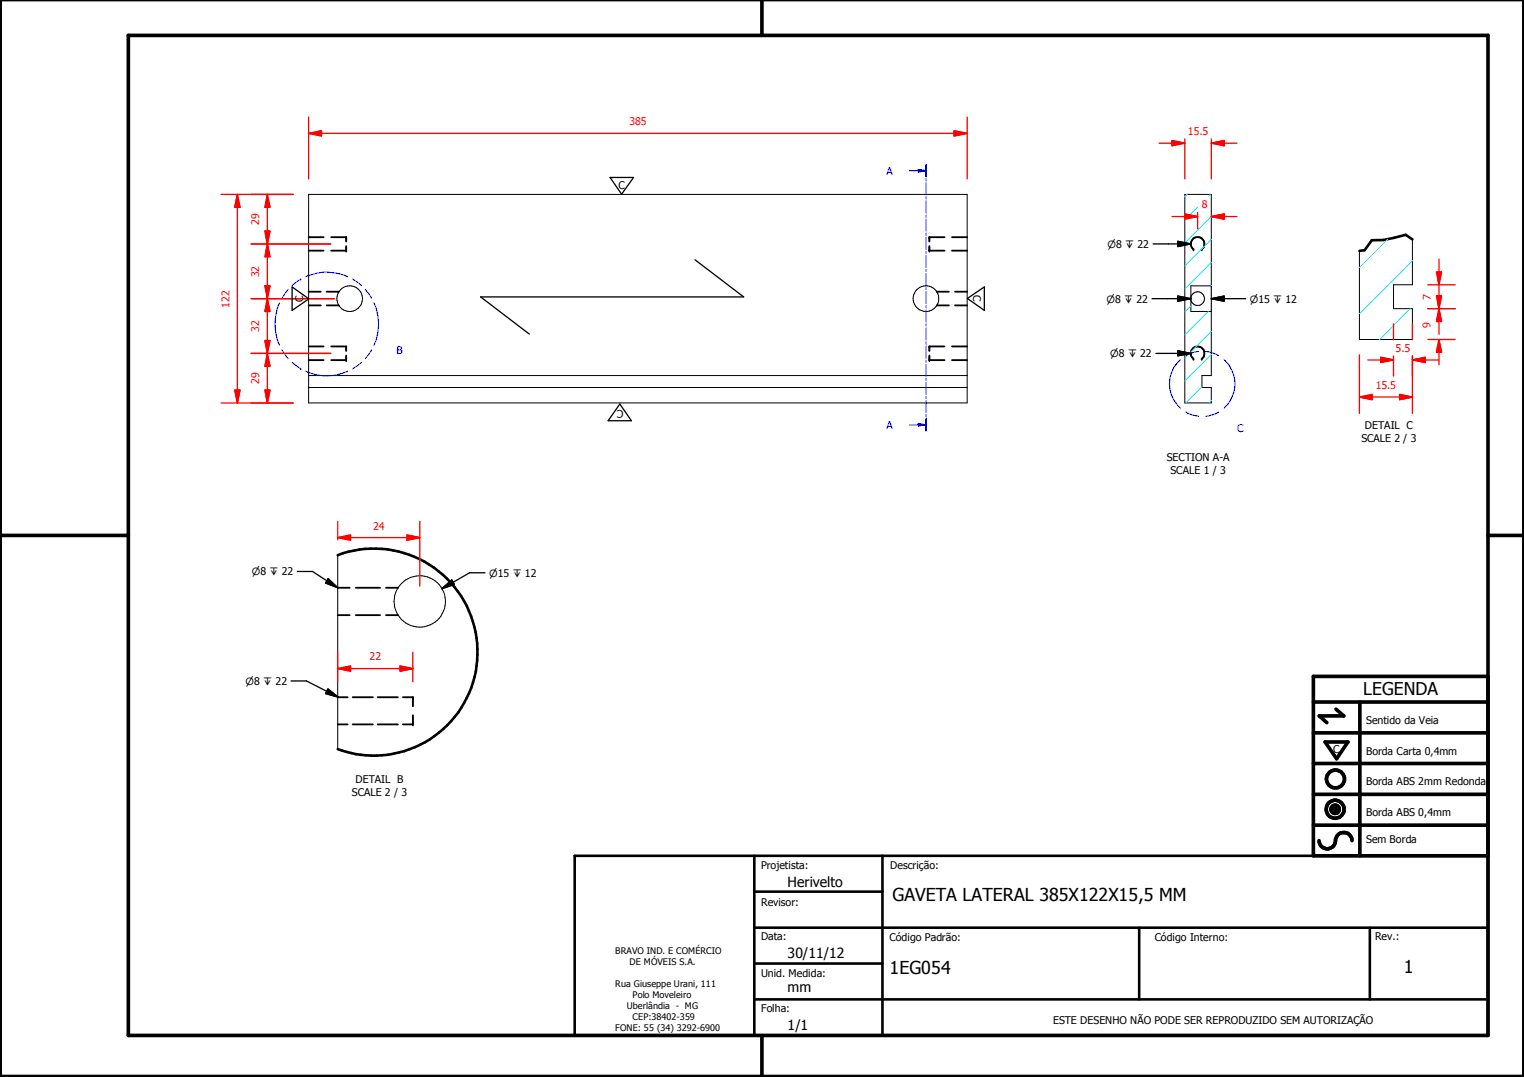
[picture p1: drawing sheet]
<svg xmlns="http://www.w3.org/2000/svg" width="297mm" height="210mm" viewBox="0 0 297 210" stroke-linecap="round" stroke-linejoin="round" font-family="sans-serif">
<g fill="none" stroke="#000" stroke-width=".19">
<path d="M60.2 37.9h128.3v40.6h-128.3zM230.9 37.9h5.2v35.3h-1.8v2.3h1.8v3h-5.2zM232.1 58a1.34 1.34 0 0 1 2.1-.9 1.34 1.34 0 0 1 0 2.2 1.34 1.34 0 0 1-2.1-.8M236.1 55.7h.1M236.1 55.7h-4v5h4M275.3 46.7v8.8h-3.7v4.7h3.7v6h-10.3v-17.3M60.2 73.2h128.3M60.2 75.5h128.3M65.8 108.2v37.8M71.2 147.2h3.3M259.4 157.6l1.6 .1zM259.4 157.7l1.6 .1z"/>
<path d="M259.4 157.8l1.6 .1zM259.4 157.9h1.6v.1zM259.4 157.9l1.6 .1h-1.5zM259.4 157.6h1.6zM259.5 158h1.5zM259.5 158l1.4 .1zM259.5 157.5l1.5 .1zM259.5 158.1h1.4zM259.5 157.4l1.5 .1zM259.5 158.1l1.4 .1zM259.5 157.3l1.4 .1zM259.6 158.2h1.3z"/>
<path d="M259.6 158.2h1.2zM259.6 157.2l1.3 .1zM259.6 158.2l1.2 .1zM259.6 157.2h1.3zM259.7 158.3h1.1zM259.7 158.3l1 .1zM259.7 157.1l1.1 .1zM259.7 157.1h1.1zM259.8 158.4h.9zM259.8 158.4h.8zM259.8 157.1h1zM259.8 157.1h.9z"/>
<path d="M259.8 158.4l.8 .1zM259.8 157l.9 .1zM259.8 157h.8zM259.9 158.5h.7zM259.9 158.5h.6zM259.9 157h.7zM260 158.5h.5zM260 158.5h.4zM260 157h.6zM260.1 158.5h.3zM260.1 158.5h.2zM260.1 156.9l.4 .1z"/>
<path d="M260.1 156.9h.3zM260.1 156.9h.2z"/>
<circle cx="68.2" cy="58.2" r="2.5"/>
<circle cx="180.5" cy="58.2" r="2.51"/>
<circle cx="81.8" cy="117.2" r="5"/>
</g>
<g fill="none" stroke="#000" stroke-width=".35">
<path d="M60.2 56.9h2.3M60.2 59.5h2.3M60.2 46.2h2.9M60.2 48.9h2.9M63.7 56.9h2.3M63.7 59.5h2.3M64.6 46.2h2.9v.9M67.5 48v.9h-2.9M181.1 48v.9h3M182.6 56.9h2.4M182.6 59.5h2.4M184.1 46.2h-3v.9"/>
<path d="M185.5 46.2h3M185.5 48.9h3M186.1 56.9h2.4M186.1 59.5h2.4M232.6 48.6a1.34 1.34 0 0 1-.2-2 1.34 1.34 0 0 1 2 0 1.34 1.34 0 0 1-.2 2M60.2 67.5h2.9M60.2 70.2h2.9M64.6 67.5h2.9v.9M67.5 69.3v.9h-2.9M181.1 69.3v.9h3M184.1 67.5h-3v.9M185.5 67.5h3"/>
<path d="M185.5 70.2h3M232.6 69.9a1.34 1.34 0 0 1-.2-1.9 1.34 1.34 0 0 1 2 0 1.34 1.34 0 0 1-.2 1.9M65.8 114.6h2.4M65.8 119.9h2.4M69.3 114.6h4.8M69.3 119.9h4.8M75.2 114.6h2.4M75.2 119.9h2.4M65.8 135.9h2M68.7 135.9h4M73.6 135.9h4M78.5 135.9h2v1.7"/>
<path d="M80.5 139.4v1.8h-2M65.8 141.2h2M68.7 141.2h4M73.6 141.2h4"/>
</g>
<g fill="#000">
<circle cx="67.5" cy="46.2" r=".18"/>
<circle cx="67.5" cy="48.9" r=".18"/>
<circle cx="181.1" cy="46.2" r=".18"/>
<circle cx="181.1" cy="48.9" r=".18"/>
<circle cx="232.6" cy="48.6" r=".18"/>
<circle cx="234.2" cy="48.6" r=".18"/>
<circle cx="67.5" cy="70.2" r=".18"/>
<circle cx="181.1" cy="70.2" r=".18"/>
<circle cx="232.6" cy="69.9" r=".18"/>
<circle cx="234.2" cy="69.9" r=".18"/>
<circle cx="80.5" cy="135.9" r=".18"/>
<circle cx="80.5" cy="141.2" r=".18"/>
</g>
<path d="M275.3 46.7l-1.3-.9-4.4 1h-2.2l-1.4 2-1 .1M65.8 108.2a20.2 20.2 0 0 1 27.3 18.9 20.2 20.2 0 0 1-27.3 18.9M112 166.8h178v35h-178zM147 173.8h25M147 166.8v35M172 166.8v35M147 194.8h143M147 180.8h143M147 187.8h25M222 180.8v14M267 180.8v14" fill="none" stroke="#000" stroke-width=".51"/>
<g fill="#000">
<path d="M259.4 157.6h1.6zM259.5 157.5l1.5 .1zM259.5 157.4l1.5 .1zM259.5 157.3l1.4 .1zM259.6 157.2l1.3 .1zM259.6 157.2h1.3zM259.7 157.1l1.1 .1zM259.7 157.1h1.1zM259.8 157.1h1zM259.8 157.1h.9zM259.8 157l.9 .1zM259.8 157h.8z"/>
<path d="M259.9 157h.7zM260 157h.6zM260.1 156.9l.4 .1zM260.1 156.9h.3zM260.1 156.9h.2zM260.1 158.5h.2zM260 158.5h.4zM260.1 158.5h.3zM259.9 158.5h.6zM260 158.5h.5zM259.8 158.4l.8 .1zM259.9 158.5h.7z"/>
<path d="M259.8 158.4h.8zM259.7 158.3l1 .1zM259.8 158.4h.9zM259.6 158.2l1.2 .1zM259.7 158.3h1.1zM259.6 158.2h1.2zM259.5 158.1l1.4 .1zM259.6 158.2h1.3zM259.5 158l1.4 .1zM259.5 158.1h1.4zM259.4 157.9l1.6 .1h-1.5zM259.5 158h1.5z"/>
<path d="M259.4 157.6l1.6 .1zM259.4 157.7l1.6 .1zM259.4 157.8l1.6 .1zM259.4 157.9h1.6v.1z"/>
</g>
<g fill="none" stroke="#000" stroke-width=".71">
<path d="M148.5 0v6.9M297 -.1v209.9h-297v-209.9M25 6.9h265v194.9h-265zM0 104.4h25M290 104.4h7M256 136.8h34M260.4 138.2l1.5 1.3h-4.8l1.5 1.3M265 136.8v30M290 131.8h-34v35h34M256 154.8h34M256 148.8h34M256 142.8h34"/>
<path d="M258.3 144.6h4.4l-2.2 3.3zM256 160.8h34M257.1 163.8a1.62 1.62 0 0 0 1.8 1.6 1.62 1.62 0 0 0 1.4-1.9 1.63 1.63 0 0 1 1.7-1.2 1.63 1.63 0 0 1 1.5 1.5M148.5 201.8v8"/>
<circle cx="260.2" cy="157.7" r="1.76"/>
<circle cx="260.2" cy="157.7" r=".82"/>
<circle cx="260.3" cy="151.8" r="1.76"/>
</g>
<g fill="none" stroke="#00f" stroke-width=".19">
<path d="M179 33.3h1.5M180.5 32.1v2.3M180.5 34.8v.5M180.5 35.6v2.4M180.5 38.4v.4M180.5 39.2v2.3M180.5 41.9v.4M180.5 42.7v2.3M180.5 45.4v.5M180.5 46.2v2.4M180.5 48.9v.5M180.5 49.8v2.3"/>
<path d="M180.5 52.5v.4M180.5 53.3v2.4M180.5 56v.5M180.5 56.9v2.3M180.5 59.6v.4M180.5 60.4v2.3M180.5 63.1v.4M180.5 63.9v2.4M180.5 66.6v.5M180.5 67.4v2.4M180.5 70.2v.4M180.5 71v2.4"/>
<path d="M180.5 73.7v.5M180.5 74.5v2.4M180.5 77.3v.4M180.5 78.1v2.3M180.5 80.8v.4M180.5 81.6v2.3"/>
</g>
<path d="M180.5 32.1v2.3M180.5 81.6v2.3" fill="none" stroke="#00f" stroke-width=".3"/>
<path d="M179 33l1.5 .3-1.5 .2z" fill="#00f"/>
<path d="M177.2 33.3h1.8M179 33l1.5 .3-1.5 .2zM179 82.8h1.5" fill="none" stroke="#00f" stroke-width=".19"/>
<path d="M179 82.5l1.5 .3-1.5 .2z" fill="#00f"/>
<g fill="none" stroke="#00f" stroke-width=".19">
<path d="M54.5 59.1a10.3 10.3 0 0 0 0 8.2M56.2 56.4l-1.3 1.7M58.6 54.4h.1M58.6 54.4l-1.7 1.3M59.6 53.9a9.8 9.8 0 0 1 8.2 0M68.7 54.4l1.7 1.3M71.2 56.4l1.2 1.7M72.9 59.1a9.9 9.9 0 0 1 0 8.2M54.9 68.2l1.3 1.7M56.9 70.6l1.7 1.3M58.6 71.9h.1M59.6 72.3a9.6 9.6 0 0 0 8.2 0"/>
<path d="M70.4 70.6l-1.7 1.3M72.4 68.2l-1.2 1.7M230.1 70.1a6.3 6.3 0 0 0 0 9.4M233.6 68.5l-1 .2-1.5 .6M235 68.5l1.9 .5 .6 .3M238.6 70.1a6.3 6.3 0 0 1 0 9.4M177.2 82.8h1.8M179 82.5l1.5 .3-1.5 .2zM231.1 80.3l1 .5 1.5 .4M237.5 80.3l-1.2 .6-1.3 .3"/>
</g>
<g fill="none" stroke="#0ff" stroke-width=".19">
<path d="M231.4 37.9l-.5 .5M235.9 37.9l-.4 .4M232.1 59.6l-1.2 1.2M233.4 40.4l-2.5 2.4M236.1 55.6l-.1 .1M236.1 51.1l-5.2 5.2M236.1 46.7l-5.2 5.1M236.1 42.2l-5.2 5.1M270.5 46.6l-5.5 5.6M275.3 50.8l-10.3 10.3M234.3 75.4l-3.2 3.1M235.5 60.7l-4.6 4.6"/>
<path d="M236.1 78.1l-.5 .4M236.1 69.1l-5.2 5.2M236.1 64.6l-5.2 5.2M274.9 60.2l-6 6"/>
</g>
<path d="M60.2 26h2.4" fill="none" stroke="#f00" stroke-width=".25"/>
<path d="M60.2 26l2.4-.5v1z" fill="#f00"/>
<path d="M60.2 26l2.4-.5v1zM186 26h2.5" fill="none" stroke="#f00" stroke-width=".25"/>
<path d="M186 25.5l2.5 .5-2.5 .5z" fill="#f00"/>
<path d="M52.1 37.9v2.5M60.2 22.8v12.1M62.6 26h123.4M186 25.5l2.5 .5-2.5 .5zM188.5 22.8v12.1" fill="none" stroke="#f00" stroke-width=".25"/>
<path d="M52.1 37.9l.5 2.5h-1z" fill="#f00"/>
<path d="M52.1 37.9l.5 2.5h-1zM52.1 45v2.5" fill="none" stroke="#f00" stroke-width=".25"/>
<path d="M51.6 45h1l-.5 2.5z" fill="#f00"/>
<path d="M48.9 37.9h8.2M48.9 47.5h15.6M51.6 45h1l-.5 2.5zM52.1 40.4v4.6M52.1 47.5v2.5" fill="none" stroke="#f00" stroke-width=".25"/>
<path d="M52.1 47.5l.5 2.5h-1z" fill="#f00"/>
<path d="M52.1 47.5l.5 2.5h-1zM52.1 55.7v2.5" fill="none" stroke="#f00" stroke-width=".25"/>
<path d="M51.6 55.7h1l-.5 2.5z" fill="#f00"/>
<path d="M48.9 47.5h15.6M48.9 58.2h16.2M51.6 55.7h1l-.5 2.5zM52.1 50v5.7M52.1 66.4v2.5" fill="none" stroke="#f00" stroke-width=".25"/>
<path d="M51.6 66.4h1l-.5 2.5z" fill="#f00"/>
<path d="M52.1 58.2v2.5M51.6 66.4h1l-.5 2.5z" fill="none" stroke="#f00" stroke-width=".25"/>
<path d="M52.1 58.2l.5 2.5h-1z" fill="#f00"/>
<path d="M48.9 58.2h16.2M52.1 58.2l.5 2.5h-1zM48.9 68.9h15.6M52.1 60.7v5.7M52.1 76v2.5" fill="none" stroke="#f00" stroke-width=".25"/>
<path d="M51.6 76h1l-.5 2.5z" fill="#f00"/>
<path d="M51.6 76h1l-.5 2.5zM52.1 68.9v2.5" fill="none" stroke="#f00" stroke-width=".25"/>
<path d="M52.1 68.9l.5 2.5h-1z" fill="#f00"/>
<path d="M46.3 37.9v2.5M48.9 78.5h8.2M48.9 68.9h15.6M52.1 68.9l.5 2.5h-1zM52.1 71.4v4.6" fill="none" stroke="#f00" stroke-width=".25"/>
<path d="M46.3 37.9l.5 2.5h-1z" fill="#f00"/>
<path d="M46.3 37.9l.5 2.5h-1zM46.3 76v2.5" fill="none" stroke="#f00" stroke-width=".25"/>
<path d="M45.8 76h1l-.5 2.5z" fill="#f00"/>
<path d="M43.1 37.9h14M46.3 40.4v35.6M230.9 42.2h2.5M43.1 78.5h14M45.8 76h1l-.5 2.5z" fill="none" stroke="#f00" stroke-width=".25"/>
<path d="M224.5 58.2h7.6M224.7 47.5h7.4M229.6 57.7l2.5 .5-2.5 .5zM229.6 47l2.5 .5-2.5 .5zM236.1 58.2l2.5-.5v1zM236.1 58.2h6.7M225.3 68.9h6.8M229.6 68.4l2.5 .5-2.5 .4z" fill="none" stroke="#000" stroke-width=".25"/>
<path d="M229.6 57.7l2.5 .5-2.5 .5zM229.6 47l2.5 .5-2.5 .5zM236.1 58.2l2.5-.5v1zM229.6 68.4l2.5 .5-2.5 .4z" fill="#000"/>
<path d="M230.9 41.7l2.5 .5-2.5 .5z" fill="#f00"/>
<path d="M230.9 41.7l2.5 .5-2.5 .5zM236.1 42.2h2.5" fill="none" stroke="#f00" stroke-width=".25"/>
<path d="M236.1 42.2l2.5-.5v1z" fill="#f00"/>
<path d="M236.1 27.9h2.5M228.4 42.2h2.5M233.4 41.4v3.2M236.1 42.2l2.5-.5v1zM238.6 42.2h2.5" fill="none" stroke="#f00" stroke-width=".25"/>
<path d="M236.1 27.9l2.5-.5v1z" fill="#f00"/>
<path d="M228.4 27.9h2.5M236.1 27.9l2.5-.5v1z" fill="none" stroke="#f00" stroke-width=".25"/>
<path d="M228.4 27.4l2.5 .5-2.5 .5z" fill="#f00"/>
<path d="M225.9 27.9h2.5M228.4 27.4l2.5 .5-2.5 .5zM230.9 27.1v7.8M236.1 27.1v7.8M238.6 27.9h2.5M65.8 104.8h2.5" fill="none" stroke="#f00" stroke-width=".25"/>
<path d="M118.9 34.6h4.6l-2.3 3.2zM56.9 55.9l3.3 2.4-3.3 2.2zM135.5 50.6l9.4 7.3h-51.2l9.5 7.2M188.5 58.2l3.4-2.3v4.6zM120.8 78.7l2.3 3.3h-4.6zM58 111.4h2.9l4.9 3.2M64 112.8l1.8 1.8-2.3-1zM86.1 114.7l1.9-1.7 .6 .9zM94.5 111.6h-3l-5.4 3.1M56.7 132.7h3l6.3 3.2M63.9 134.3l2.1 1.6-2.5-.7z" fill="none" stroke="#000" stroke-width=".25"/>
<path d="M64 112.8l1.8 1.8-2.3-1zM86.1 114.7l1.9-1.7 .6 .9zM63.9 134.3l2.1 1.6-2.5-.7z" fill="#000"/>
<path d="M65.8 104.8l2.5-.5v1z" fill="#f00"/>
<path d="M65.8 104.8l2.5-.5v1zM79.3 104.8h2.5" fill="none" stroke="#f00" stroke-width=".25"/>
<path d="M79.3 104.3l2.5 .5-2.5 .5z" fill="#f00"/>
<path d="M65.8 101.6v3.6M68.3 104.8h11M79.3 104.3l2.5 .5-2.5 .5zM81.8 101.6v12.6M65.8 130.3h2.5" fill="none" stroke="#f00" stroke-width=".25"/>
<path d="M65.8 130.3l2.5-.5v1z" fill="#f00"/>
<path d="M65.8 130.3l2.5-.5v1zM78 130.3h2.5" fill="none" stroke="#f00" stroke-width=".25"/>
<path d="M78 129.8l2.5 .5-2.5 .5z" fill="#f00"/>
<path d="M280.5 53v2.5M65.8 127.1v5.8M68.3 130.3h9.7M78 129.8l2.5 .5-2.5 .5zM80.5 127.1v5.8" fill="none" stroke="#f00" stroke-width=".25"/>
<path d="M280 53h1l-.5 2.5z" fill="#f00"/>
<path d="M280 53h1l-.5 2.5zM280.5 60.2v2.5" fill="none" stroke="#f00" stroke-width=".25"/>
<path d="M280.5 60.2l.5 2.5h-1z" fill="#f00"/>
<path d="M278.3 55.5h5.3M280.5 50.5v2.5M278.3 60.2h5.3M280.5 60.2l.5 2.5h-1zM280.5 62.7v2.5M280.5 66.2v2.5" fill="none" stroke="#f00" stroke-width=".25"/>
<path d="M280.5 66.2l.5 2.5h-1z" fill="#f00"/>
<path d="M280.5 57.7v2.5M280.5 66.2l.5 2.5h-1z" fill="none" stroke="#f00" stroke-width=".25"/>
<path d="M280 57.7h1l-.5 2.5z" fill="#f00"/>
<path d="M280 57.7h1l-.5 2.5zM280.5 55.2v2.5M275.3 70.1h2.5M278.3 60.2h5.3M278.3 66.2h5.3M280.5 68.7v2.4" fill="none" stroke="#f00" stroke-width=".25"/>
<path d="M275.3 70.1l2.5-.5v1.1z" fill="#f00"/>
<path d="M269.1 70.1h2.5M275.3 70.1l2.5-.5v1.1z" fill="none" stroke="#f00" stroke-width=".25"/>
<path d="M269.1 69.6l2.5 .5-2.5 .6z" fill="#f00"/>
<path d="M265 77.4h2.4M266.6 70.1h2.5M269.1 69.6l2.5 .5-2.5 .6zM271.6 63.1v3.1M271.6 69.3v4M275.3 63.1v3.1M275.3 69.3v4M277.8 70.1h2.5" fill="none" stroke="#f00" stroke-width=".25"/>
<path d="M265 77.4l2.4-.5v1z" fill="#f00"/>
<path d="M265 77.4l2.4-.5v1zM272.8 77.4h2.5" fill="none" stroke="#f00" stroke-width=".25"/>
<path d="M272.8 76.9l2.5 .5-2.5 .5z" fill="#f00"/>
<path d="M265 69.2v11.4M267.4 77.4h5.4M272.8 76.9l2.5 .5-2.5 .5zM275.3 69.3v11.3" fill="none" stroke="#f00" stroke-width=".25"/>
<g font-size="3.5">
<text x="173.9" y="175.7">GAVETA LATERAL 385X122X15,5 MM</text>
<text x="173.4" y="189.7">1EG054</text>
<text x="273.6" y="189.7">1</text>
</g>
<text font-size="3.4" x="265.7" y="135.4">LEGENDA</text>
<g font-size="2.7">
<text x="153.5" y="172.8">Herivelto</text>
<text x="153.5" y="186.6">30/11/12</text>
<text x="153.5" y="193.4">mm</text>
<text x="153.5" y="200.8">1/1</text>
</g>
<g font-size="2.1" fill="#f00">
<text x="122.7" y="24.4">385</text>
<text x="231.5" y="26.3">15.5</text>
<text x="234.2" y="40.6">8</text>
<text x="50.5" y="43.9" transform="rotate(-90 50.5 43.9)">29</text>
<text x="44.7" y="59.9" transform="rotate(-90 44.7 59.9)">122</text>
<text x="50.5" y="54.1" transform="rotate(-90 50.5 54.1)">32</text>
<text x="278.9" y="58.4" transform="rotate(-90 278.9 58.4)">7</text>
<text x="50.5" y="64.7" transform="rotate(-90 50.5 64.7)">32</text>
<text x="278.8" y="63.9" transform="rotate(-90 278.8 63.9)">9</text>
<text x="272" y="68.5">5.5</text>
<text x="50.5" y="74.8" transform="rotate(-90 50.5 74.8)">29</text>
<text x="268.1" y="75.8">15.5</text>
<text x="72.7" y="103.2">24</text>
<text x="72" y="128.7">22</text>
</g>
<g font-size="2.1" fill="#00f">
<text x="172.8" y="34">A</text>
<text x="77.3" y="69.1">B</text>
<text x="172.8" y="83.6">A</text>
<text x="241.1" y="84.2">C</text>
</g>
<g font-size="2.1">
<text x="120.5" y="36.7">C</text>
<text x="59.1" y="58.9" transform="rotate(-90 59.1 58.9)">C</text>
<text x="189.7" y="57.6" transform="rotate(90 189.7 57.6)">C</text>
<text x="121.5" y="79.9" transform="rotate(180 121.5 79.9)">C</text>
<text x="266" y="83.7">DETAIL C</text>
<text x="227.4" y="89.8">SECTION A-A</text>
<text x="265.3" y="86.1">SCALE 2 / 3</text>
<text x="228.1" y="92.3">SCALE 1 / 3</text>
<text x="266.3" y="141.1">Sentido da Veia</text>
<text x="259.8" y="146.7">C</text>
<text x="266.3" y="147.2">Borda Carta 0,4mm</text>
<text x="68.6" y="155.1">SCALE 2 / 3</text>
<text x="69.3" y="152.6">DETAIL B</text>
<text x="266.3" y="153.1">Borda ABS 2mm Redonda</text>
<text x="266.3" y="159">Borda ABS 0,4mm</text>
<text x="266.3" y="164.4">Sem Borda</text>
<text x="148.4" y="169.3">Projetista:</text>
<text x="173.5" y="169.5">Descrição:</text>
<text x="148.4" y="176.6">Revisor:</text>
<text x="148.4" y="183.2">Data:</text>
<text x="173.4" y="183.3">Código Padrão:</text>
<text x="225.1" y="183.3">Código Interno:</text>
<text x="268" y="183.2">Rev.:</text>
<text x="148.4" y="190.5">Unid. Medida:</text>
<text x="148.4" y="197.2">Folha:</text>
<text x="205.3" y="199.5">ESTE DESENHO NÃO PODE SER REPRODUZIDO SEM AUTORIZAÇÃO</text>
</g>
<g font-size="1.9">
<text x="215.9" y="48.3">⌀8 ↧ 22</text>
<text x="215.6" y="59">⌀8 ↧ 22</text>
<text x="243.6" y="59">⌀15 ↧ 12</text>
<text x="216.4" y="69.6">⌀8 ↧ 22</text>
<text x="49.1" y="112.1">⌀8 ↧ 22</text>
<text x="95.3" y="112.4">⌀15 ↧ 12</text>
<text x="47.9" y="133.5">⌀8 ↧ 22</text>
</g>
<g font-size="1.8">
<text x="119.9" y="186">BRAVO IND. E COMÉRCIO</text>
<text x="122.7" y="188.1">DE MÓVEIS S.A.</text>
<text x="119.9" y="192.4">Rua Giuseppe Urani, 111</text>
<text x="122.2" y="196.7">Uberlândia - MG</text>
<text x="123.3" y="194.6">Polo Moveleiro</text>
<text x="119.9" y="201">FONE: 55 (34) 3292-6900</text>
<text x="123.3" y="198.8">CEP:38402-359</text>
</g>
</svg>
